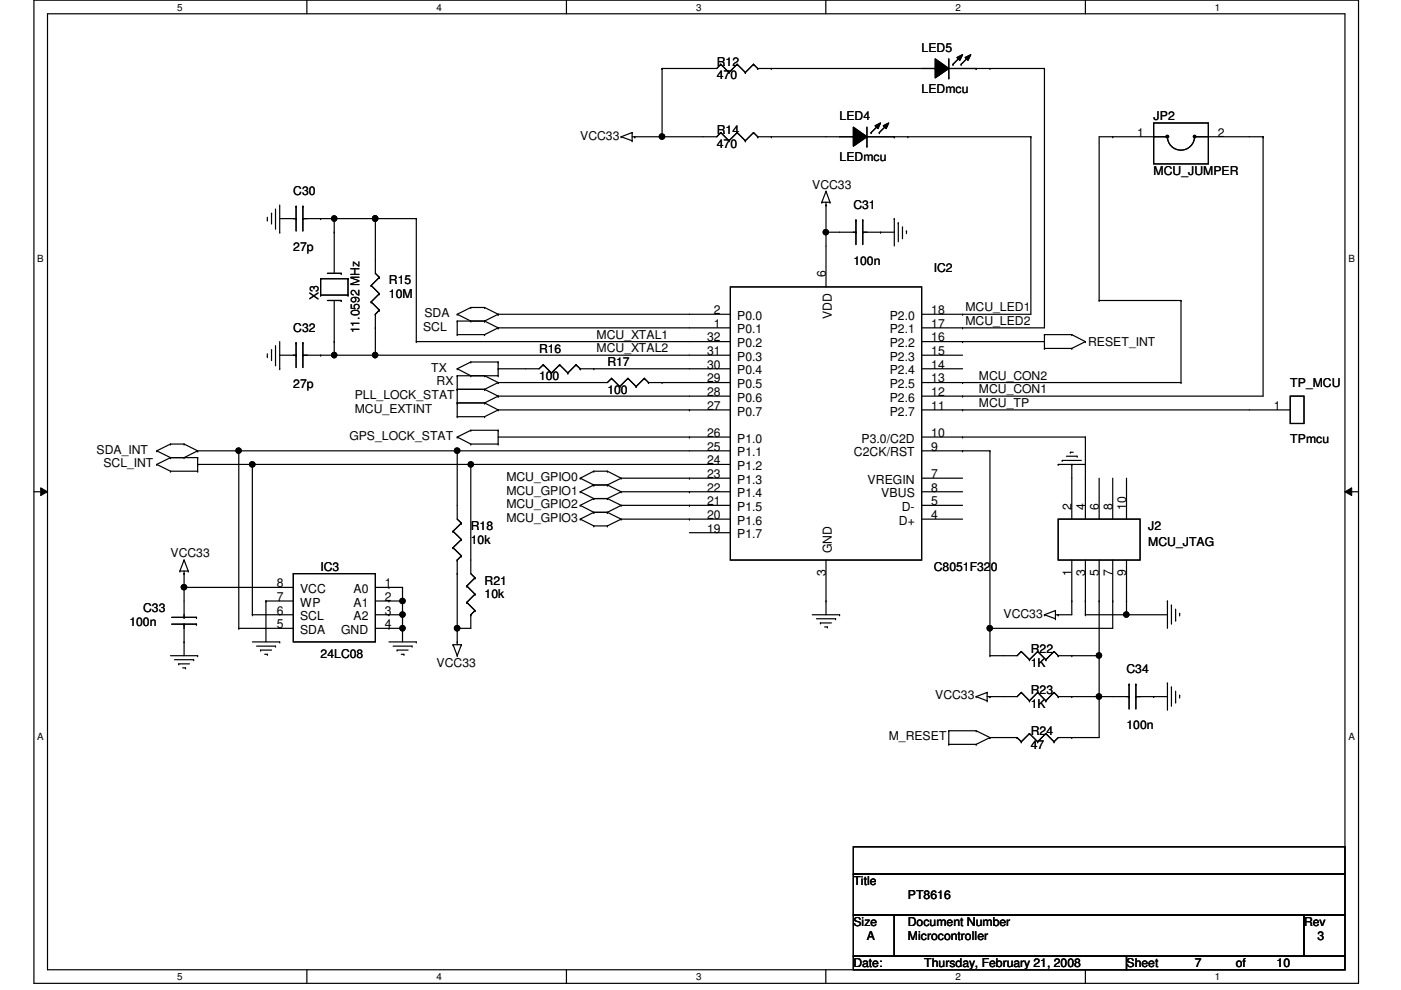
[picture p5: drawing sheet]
<svg xmlns="http://www.w3.org/2000/svg" width="297mm" height="210mm" viewBox="0 0 297 210" stroke-linecap="round" stroke-linejoin="round" font-family="sans-serif">
<path d="M7.2 0h280.8v208.5h-280.8zM10.1 2.9h275.1v202.7h-275.1z" fill="none" stroke="#000" stroke-width=".25"/>
<g fill="#fff">
<path d="M37.5 .3h1.2v2.4h-1.2z"/>
<path d="M37.5 205.9h1.2v2.3h-1.2z"/>
</g>
<path d="M65.1 0v2.9M65.1 205.6v2.9" fill="none" stroke="#000" stroke-width=".25"/>
<g fill="#fff">
<path d="M92.5 .3h1.2v2.4h-1.2z"/>
<path d="M92.5 205.9h1.2v2.3h-1.2z"/>
</g>
<path d="M120.1 0v2.9M120.1 205.6v2.9" fill="none" stroke="#000" stroke-width=".25"/>
<g fill="#fff">
<path d="M147.6 .3h1.1v2.4h-1.1z"/>
<path d="M147.6 205.9h1.1v2.3h-1.1z"/>
</g>
<path d="M175.1 0v2.9M175.1 205.6v2.9" fill="none" stroke="#000" stroke-width=".25"/>
<g fill="#fff">
<path d="M202.6 .3h1.1v2.4h-1.1z"/>
<path d="M202.6 205.9h1.1v2.3h-1.1z"/>
</g>
<path d="M230.1 0v2.9M230.1 205.6v2.9" fill="none" stroke="#000" stroke-width=".25"/>
<g fill="#fff">
<path d="M257.6 .3h1.1v2.4h-1.1z"/>
<path d="M257.6 205.9h1.1v2.3h-1.1z"/>
<path d="M7.9 53.6h1.4v2.3h-1.4z"/>
<path d="M285.9 53.6h1.3v2.3h-1.3z"/>
<path d="M7.9 154.9h1.4v2.4h-1.4z"/>
<path d="M285.9 154.9h1.3v2.4h-1.3z"/>
</g>
<g fill="none" stroke="#000" stroke-width=".25">
<path d="M140.4 14.5h.1M140.4 14.5v14.5M152.8 13.6h.1M152.8 13.6l-.8 .9h-11.6M152.8 13.6l1.8 1.8M154.6 15.4h.1M156.3 13.6h.1M156.3 13.6l-1.7 1.8M156.3 13.6l1.7 1.8M158 15.4h.1M159.8 13.6h.1M159.8 13.6l-1.8 1.8"/>
<path d="M159.8 13.6l.9 .9M160.7 14.5h.1M160.7 14.5h37.6M163.5 14.5h.1M198.3 12.5l2.9 2-2.9 2zM198.3 14.5h.1M201.2 16.5h.1M201.2 14.5h20.2M201.2 12.5v4M202.1 13.6h.1M202.9 12.2l1.2-.6-.6 1.2zM203.8 13.6h.1"/>
<path d="M203.8 11.9l-1.7 1.7M204.6 12.2l1.2-.6-.6 1.2zM205.5 11.9l-1.7 1.7M207 14.5h.1M209.9 14.5h.1M221.4 14.5h.1M221.4 14.5v55h-26M131.7 29h.1M131.7 29l2.3 .8M134 29.8h.1M134 28.1h.1M134 28.1v1.7"/>
<path d="M134 28.1l-2.3 .9M134.6 29h.1M140.4 29h.1M152.8 28.1h.1M152.8 28.1l-.8 .9h-18M152.8 28.1l1.8 1.7M154.6 29.8h.1M156.3 28.1h.1M156.3 28.1l-1.7 1.7M156.3 28.1l1.7 1.7M158 29.8h.1M159.8 28.1h.1"/>
<path d="M159.8 28.1l-1.8 1.7M159.8 28.1l.9 .9M160.7 29h.1M160.7 29h20.2M163.5 29h.1M180.9 27l2.9 2-2.9 2zM180.9 29h.1M183.8 31h.1M183.8 29h34.8M183.8 27v4M184.7 28.1h.1M185.5 26.7l1.2-.6-.6 1.2z"/>
<path d="M186.4 28.1h.1M186.4 26.4l-1.7 1.7M187.3 26.7l1.1-.6-.5 1.2zM188.2 26.4l-1.8 1.7M189.6 29h.1M192.5 29h.1M218.6 29h.1M218.6 29v37.6h-23.2M235.9 29h.1M244.6 26.1h11.6v8.7h-11.6zM244.6 29h.1M253.3 29a2.88 2.88 0 0 1-2.9 2.8 2.88 2.88 0 0 1-2.9-2.8h-14.5v34.7"/>
<path d="M253.3 29h.1M253.3 29h14.5M267.8 29h.1M267.8 29v55h-72.4M56.7 46.7h.1M56.7 46.1v.6M57.6 45.2h.1M57.6 45.2v2.3M58.4 48.4h.1M58.4 44.3v4.1M59.3 49.2h.1M59.3 46.4h3.5"/>
<path d="M59.3 43.5v5.7M62.8 46.4h.1M62.8 43.7h.1M62.8 43.7v5.3M64.2 43.7h.1M64.2 46.4h.1M64.2 46.4h24.1M64.2 43.7v5.3M68 46.4h.1M68 59.1h.1M68 59.1v3.5M68 59.1h5.8"/>
<path d="M69.4 58h2.9M70.9 46.4h.1M70.9 49.2h.1M70.9 46.4v11.6M72.3 58h.1M73.8 59.1h.1M73.8 59.1v3.5M79.6 46.4h.1M79.6 46.4v11.6l.8 .8M80.4 58.8h.1M80.4 58.8l-1.7 1.7M88.3 46.4h.1"/>
<path d="M88.3 46.4v26M174.2 42.9h.1M174.2 42.9h1.8M175.1 49.2h.1M175.1 43.5h.1M175.1 40.6h.1M175.1 49.2h6.4M175.1 42.9v17.9M175.1 40.6l-.9 2.3M175.1 40.6l.9 2.3M176 42.9h.1M181.5 49.2h.1"/>
<path d="M181.5 46.7h.1M181.5 46.7v5.2M182.9 46.7h.1M182.9 49.2h.1M182.9 49.2h6.7M182.9 46.7v5.2M186.7 49.2h.1M189.6 46.4h.1M189.6 46.4v5.8M190.5 47.2h.1M190.5 47.2v4.1M191.3 50.4h.1"/>
<path d="M191.3 48.1v2.3M192.2 49h.1M192.2 49v.5M56.7 75.6h.1M56.7 75v.6M57.6 74.2h.1M57.6 74.2v2.3M58.4 77.3h.1M58.4 73.3v4M59.3 78.2h.1M59.3 75.3h3.5M59.3 72.4v5.8"/>
<path d="M62.8 75.3h.1M62.8 72.7h.1M62.8 72.7v5.2M64.2 72.7h.1M64.2 75.3h.1M64.2 75.3h90.7M64.2 72.7v5.2M68 75.3h.1M68 62.6h.1M68 62.6h5.8M69.4 63.7h2.9M70.9 75.3h.1"/>
<path d="M70.9 72.4h.1M70.9 63.7v11.6M72.3 63.7h.1M73.8 62.6h.1M78.7 60.5h.1M78.7 64h.1M78.7 60.5l1.7 1.8M78.7 64l1.7 1.7M79.6 75.3h.1M79.6 69.5h.1M79.6 66.6h.1M79.6 66.6v8.7"/>
<path d="M80.4 62.3h.1M80.4 65.7h.1M80.4 62.3l-1.7 1.7M80.4 65.7l-.8 .9M88.3 72.4h.1M88.3 72.4h66.6M96.9 71h.1M96.9 68.1h.1M96.9 79.7h.1M96.9 66.6h.1M96.9 78.2h.1M96.9 68.1v2.9"/>
<path d="M96.9 79.7v8.6M96.9 71h5.8M96.9 68.1h5.8M96.9 79.7h8.7M96.9 66.6l2.9 1.5M96.9 78.2l2.9 1.5M99.8 68.1h.1M99.8 65.2h.1M99.8 79.7h.1M99.8 76.8h.1M99.8 65.2l-2.9 1.4M99.8 65.2h2.9"/>
<path d="M99.8 76.8l-2.9 1.4M99.8 76.8h5.8M102.7 71h.1M102.7 68.1h.1M102.7 79.7h.1M102.7 65.2h.1M102.7 68.1l2.9 1.4M102.7 79.7l2.9 1.4M102.7 65.2l2.9 1.4M105.6 66.6h.1M105.6 69.5h.1M105.6 78.2h.1"/>
<path d="M105.6 76.8h.1M105.6 79.7h.1M105.6 66.6h49.3M105.6 69.5h49.3M105.6 69.5l-2.9 1.5M105.6 76.8v2.9M105.6 66.6l-2.9 1.5M115.2 77.3h.1M115.2 77.3l-.9 .9h-8.7M115.2 77.3l1.7 1.8M116.9 79.1h.1M118.7 77.3h.1"/>
<path d="M118.7 77.3l-1.8 1.8M118.7 77.3l1.7 1.8M120.4 79.1h.1M122.1 77.3h.1M122.1 77.3l-1.7 1.8M122.1 77.3l.9 .9M123 78.2h.1M123 78.2h31.9M125.9 78.2h.1M154.9 60.8h40.5v57.9h-40.5zM195.4 72.4h26M195.4 75.3h8.7"/>
<path d="M195.4 78.2h8.7M204.1 72.4h.1M204.1 66.6h.1M204.1 69.5h.1M221.4 73.9h.1M221.4 71h.1M221.4 71v2.9M221.4 71h5.8M221.4 73.9h5.8M227.2 71h.1M227.2 73.9h.1M227.2 71l2.9 1.4"/>
<path d="M230.1 72.4h.1M230.1 72.4l-2.9 1.5M233 63.7h.1M233 63.7h17.4M250.4 63.7h.1M250.4 63.7v17.4M33.2 95.6h.1M33.2 98.5h.1M33.2 95.6l2.9 1.4M33.2 98.5l2.9 1.4M36.1 97h.1M36.1 94.1h.1"/>
<path d="M36.1 99.9h.1M36.1 99.9h5.8M36.1 94.1h2.9M36.1 97h5.8M36.1 94.1l-2.9 1.5M36.1 97l-2.9 1.5M39 97h.1M39 94.1h.1M39 94.1l2.9 1.5M41.9 95.6h.1M41.9 98.5h.1M41.9 97h.1"/>
<path d="M41.9 99.9h.1M41.9 95.6h113M41.9 98.5h113M41.9 95.6l-2.9 1.4M41.9 97v2.9M50.6 95.6h.1M50.6 95.6v37.6M53.5 98.5h.1M53.5 98.5v31.8M96.9 95.6h.1M96.9 82.5h.1M96.9 85.4h.1"/>
<path d="M96.9 92.7h.1M96.9 88.3h.1M96.9 95.6v14.5l.9 .8M96.9 82.5h5.8M96.9 85.4h5.8M96.9 92.7l2.9 1.4M96.9 88.3h5.8M99.8 98.5h.1M99.8 94.1h.1M99.8 91.2h.1M99.8 98.5v23.1l.9 .9M99.8 94.1h5.8"/>
<path d="M99.8 91.2l-2.9 1.5M99.8 91.2h5.8M102.7 82.5h.1M102.7 85.4h.1M102.7 88.3h.1M102.7 82.5l2.9 1.5M102.7 85.4l2.9 1.5M105.6 84h.1M105.6 81.1h.1M105.6 91.2h.1M105.6 94.1h.1M105.6 86.9h.1"/>
<path d="M105.6 84h49.3M105.6 86.9h49.3M105.6 92.7h49.3M105.6 81.1l-2.9 1.4M105.6 84l-2.9 1.4M105.6 91.2v2.9M105.6 86.9l-2.9 1.4M125.9 99.9h.1M125.9 99.9l-2.9 1.5M125.9 99.9h2.9M128.8 99.9h.1M128.8 99.9l2.9 1.5"/>
<path d="M129.7 80.2h.1M129.7 80.2l-.9 .9h-23.2M129.7 80.2l1.7 1.8M131.4 82h.1M133.1 80.2h.1M133.1 80.2l-1.7 1.8M133.1 80.2l1.8 1.8M134.9 82h.1M136.6 80.2h.1M136.6 80.2l-1.7 1.8M136.6 80.2l.9 .9M137.5 81.1h.1"/>
<path d="M137.5 81.1h17.4M140.4 81.1h.1M146.2 92.7h.1M146.2 86.9h.1M195.4 95.6h14.5M195.4 86.9h78.2M195.4 92.7h34.7M195.4 81.1h55M204.1 95.6h.1M204.1 86.9h.1M204.1 84h.1M204.1 92.7h.1"/>
<path d="M204.1 81.1h.1M209.9 95.6h.1M209.9 95.6v43.4M224.4 98.5h.1M224.4 98.5h5.7M225.2 97.6h.1M225.2 97.6h4.1M226.1 96.7h2.3M226.9 95.9h.1M226.9 95.9h.6M227.2 98.5h.1M227.2 98.5v11.6"/>
<path d="M228.4 96.7h.1M230.1 92.7h.1M230.1 92.7v17.4M250.4 81.1h.1M273.6 84h2.9v5.8h-2.9zM7.2 104.3h2.9M39 118.7h.1M39 118.7l-.9 2.4M39 118.7l.9 2.4M96.1 112.6h.1M96.1 116.1h.1M96.1 112.6l1.7 1.8"/>
<path d="M96.1 116.1l1.7 1.8M96.9 118.7h.1M96.9 118.7v18M97.8 110.9h.1M97.8 114.4h.1M97.8 117.9h.1M97.8 110.9l-1.7 1.7M97.8 114.4l-1.7 1.7M97.8 117.9l-.9 .8M123 101.4h.1M123 104.3h.1M123 107.1h.1"/>
<path d="M123 110.1h.1M123 101.4l2.9 1.4M123 104.3l2.9 1.4M123 107.1l2.9 1.5M123 110.1l2.9 1.4M125.9 102.8h.1M125.9 105.7h.1M125.9 108.6h.1M125.9 111.5h.1M125.9 102.8h2.9M125.9 105.7h2.9M125.9 102.8l-2.9 1.5"/>
<path d="M125.9 108.6h2.9M125.9 105.7l-2.9 1.4M125.9 111.5h2.9M125.9 108.6l-2.9 1.5M128.8 102.8h.1M128.8 105.7h.1M128.8 108.6h.1M128.8 111.5h.1M128.8 102.8l2.9 1.5M128.8 105.7l2.9 1.4M128.8 108.6l2.9 1.5M131.7 101.4h.1"/>
<path d="M131.7 104.3h.1M131.7 107.1h.1M131.7 110.1h.1M131.7 104.3h23.2M131.7 101.4h23.2M131.7 107.1h23.2M131.7 110.1h23.2M131.7 101.4l-2.9 1.4M131.7 104.3l-2.9 1.4M131.7 107.1l-2.9 1.5M131.7 110.1l-2.9 1.4M146.2 101.4h.1"/>
<path d="M146.2 104.3h.1M146.2 107.1h.1M146.2 110.1h.1M146.2 112.9h8.7M175.1 118.7v11.6M195.4 104.3h8.7M195.4 101.4h8.7M195.4 107.1h8.7M195.4 110.1h8.7M224.4 110.1h17.3v8.6h-17.3zM227.2 118.7v11.6h-3.4M230.1 118.7v11.6"/>
<path d="M233 101.4v8.7M233 118.7v37.7h-8.6l-.9 .9M235.9 101.4v8.7M235.9 118.7v14.5h-26M238.8 101.4v8.7M238.8 118.7v11.6M285.2 104.3h2.8M36.1 139h5.8M36.4 132.3h5.3M36.4 130.9h5.3M37 139.9h4.1M38.1 121.1h.1"/>
<path d="M38.1 121.1h1.8M39 124.5h.1M39 121.6h.1M39 136.1h.1M39 130.9h.1M39 132.3h.1M39 121.1v9.8M39 132.3v6.7M39 124.5h23.2M39.9 121.1h.1M41.1 139.9h.1M41.7 132.3h.1"/>
<path d="M41.7 130.9h.1M41.9 139h.1M50.6 133.2h.1M50.6 133.2h11.6M53.5 130.3h.1M53.5 130.3h8.7M53.5 136.1h5.8M54.4 137h4M55.2 137.8h.1M55.2 137.8h2.4M56.1 138.7h.6M56.4 127.4h.1"/>
<path d="M56.4 127.4h5.8M56.4 127.4v8.7M56.7 138.7h.1M58.4 137h.1M59.3 136.1h.1M62.2 121.6h17.4v14.5h-17.4zM79.6 133.2h5.7M79.6 130.3h5.7M79.6 127.4h5.7M79.6 124.5h5.7M82.5 124.5h.1M82.5 130.3h.1"/>
<path d="M82.5 127.4h.1M82.5 133.2h.1M82.5 136.1h5.8M83.4 137h4M84.2 137.8h.1M84.2 137.8h2.3M85.1 138.7h.5M85.3 124.5h.1M85.3 133.2h.1M85.3 127.4h.1M85.3 130.3h.1M85.3 124.5v11.6"/>
<path d="M85.6 138.7h.1M87.4 137h.1M88.3 136.1h.1M96.1 136.7h.1M96.1 136.7h1.7M96.1 136.7l.8 2.3M96.9 121.6h.1M96.9 133.2h.1M96.9 136.1h.1M96.9 139h.1M97.8 136.7h.1M97.8 136.7l-.9 2.3"/>
<path d="M99 124.2h.1M99 127.7h.1M99 124.2l1.7 1.8M99 127.7l1.7 1.8M99.8 130.3h.1M99.8 130.3v2.9h-2.9M100.7 122.5h.1M100.7 126h.1M100.7 129.5h.1M100.7 122.5l-1.7 1.7M100.7 126l-1.7 1.7M100.7 129.5l-.9 .8"/>
<path d="M172.2 130.3h5.8M173.1 131.2h4.1M173.9 132.1h.1M173.9 132.1h2.4M174.8 132.9h.6M175.1 127.4h.1M175.4 132.9h.1M177.2 131.2h.1M178 130.3h.1M209.9 133.2h.1M209.9 139h.1M216.5 138.1h.1"/>
<path d="M216.5 138.1l-.9 .9h-5.7M216.5 138.1l1.8 1.8M218.3 139.9h.1M220 138.1h.1M220 138.1l-1.7 1.8M220 138.1l1.7 1.8M221.4 130.3h.1M221.4 130.3l2.4 .9M221.7 139.9h.1M223.5 138.1h.1M223.5 138.1l-1.8 1.8M223.5 138.1l.9 .9"/>
<path d="M223.8 131.2h.1M223.8 129.5h.1M223.8 129.5v1.7M223.8 129.5l-2.4 .8M224.4 130.3h.1M224.4 139h.1M224.4 139h8.6M227.2 127.4h.1M227.2 139h.1M230.1 127.4h.1M230.1 130.3h.1M230.1 130.3h17.4"/>
<path d="M233 139h.1M233 127.4h.1M235.9 127.4h.1M238.8 130.3h.1M238.8 127.4h.1M247.5 127.4h.1M247.5 127.4v5.8M248.4 128.3h.1M248.4 128.3v4M249.3 131.5h.1M249.3 129.2v2.3M250.1 130h.1"/>
<path d="M250.1 130v.6M37.9 140.8h.1M37.9 140.8h2.3M38.7 141.6h.6M39.3 141.6h.1M201.2 157.8h.1M201.2 154.9h.1M201.2 157.8h5.8M201.2 154.9v2.9M201.2 154.9h5.8M207 157.8h.1M207 154.9h.1"/>
<path d="M207 147.7h.1M207 154.9l2.9 1.5M207 147.7l2.3 .9M209.3 148.6h.1M209.3 146.8h.1M209.3 146.8v1.8M209.3 146.8l-2.3 .9M209.9 147.7h.1M209.9 156.4h.1M209.9 156.4h5.7M209.9 156.4l-2.9 1.4M215.6 156.4h.1"/>
<path d="M215.6 156.4l.9 .9M216.5 157.3h.1M216.5 146.8h.1M216.5 146.8l-.9 .9h-6.3M216.5 146.8l1.8 1.8M218.3 155.5h.1M218.3 148.6h.1M218.3 155.5l1.7 1.8M218.3 155.5l-1.8 1.8M220 157.3h.1M220 146.8h.1M220 146.8l-1.7 1.8"/>
<path d="M220 146.8l1.7 1.8M221.7 155.5h.1M221.7 148.6h.1M221.7 155.5l1.8 1.8M221.7 155.5l-1.7 1.8M223.5 157.3h.1M223.5 146.8h.1M223.5 146.8l-1.8 1.8M223.5 146.8l.9 .9M224.4 147.7h.1M224.4 147.7h15M227.2 156.4h.1"/>
<path d="M227.2 147.7h.1M233 147.7h.1M239.4 147.7h.1M239.4 145.1h.1M239.4 145.1v5.2M240.8 145.1h.1M240.8 147.7h.1M240.8 147.7h6.7M240.8 145.1v5.2M244.6 147.7h.1M247.5 144.8h.1M247.5 144.8v5.8"/>
<path d="M248.4 145.7h.1M248.4 145.7v4M249.3 148.8h.1M249.3 146.6v2.2M250.1 147.4h.1M250.1 147.4v.6M180.9 179.5h104.3v5.8h-104.3zM180.9 185.3h104.3v8.7h-104.3zM180.9 194h8.7v8.7h-8.7zM189.6 194h86.9v8.7h-86.9zM276.5 194h8.7v8.7h-8.7zM180.9 202.7h57.9v2.9h-57.9z"/>
<path d="M238.8 202.7h46.4v2.9h-46.4z"/>
<circle cx="140.4" cy="29" r=".56"/>
<circle cx="247.5" cy="29" r=".27"/>
<circle cx="253.3" cy="29" r=".26"/>
<circle cx="70.8" cy="46.3" r=".56"/>
<circle cx="79.5" cy="46.3" r=".56"/>
<circle cx="175.1" cy="49.2" r=".56"/>
<circle cx="70.8" cy="75.3" r=".56"/>
<circle cx="79.5" cy="75.3" r=".56"/>
<circle cx="50.6" cy="95.5" r=".56"/>
<circle cx="53.5" cy="98.5" r=".56"/>
<circle cx="96.9" cy="95.6" r=".56"/>
<circle cx="99.8" cy="98.5" r=".56"/>
<circle cx="39" cy="124.5" r=".56"/>
<circle cx="85.3" cy="133.2" r=".56"/>
<circle cx="85.3" cy="130.3" r=".56"/>
<circle cx="85.3" cy="127.4" r=".56"/>
<circle cx="96.9" cy="133.2" r=".57"/>
<circle cx="209.8" cy="133.2" r=".56"/>
<circle cx="233" cy="139" r=".56"/>
<circle cx="238.8" cy="130.3" r=".56"/>
<circle cx="233" cy="147.7" r=".56"/>
</g>
<g fill="#000">
<path d="M8.6 103.4l1.5 .9-1.5 .8zM285.2 104.3l1.4-.9v1.7z"/>
<path d="M198.3 12.5l2.9 2-2.9 2z" fill-rule="evenodd"/>
<path d="M198.3 12.5l2.9 2-2.9 2z" fill-rule="evenodd"/>
<path d="M202.9 12.2l1.2-.6-.6 1.2z" fill-rule="evenodd"/>
<path d="M202.9 12.2l1.2-.6-.6 1.2z" fill-rule="evenodd"/>
<path d="M204.6 12.2l1.2-.6-.6 1.2z" fill-rule="evenodd"/>
<path d="M204.6 12.2l1.2-.6-.6 1.2z" fill-rule="evenodd"/>
<path d="M180.9 27l2.9 2-2.9 2z" fill-rule="evenodd"/>
<path d="M180.9 27l2.9 2-2.9 2z" fill-rule="evenodd"/>
<path d="M185.5 26.7l1.2-.6-.6 1.2z" fill-rule="evenodd"/>
<path d="M185.5 26.7l1.2-.6-.6 1.2z" fill-rule="evenodd"/>
<path d="M187.3 26.7l1.1-.6-.5 1.2z" fill-rule="evenodd"/>
<path d="M187.3 26.7l1.1-.6-.5 1.2z" fill-rule="evenodd"/>
<circle cx="140.4" cy="29" r=".56"/>
<circle cx="247.5" cy="29" r=".27"/>
<circle cx="253.3" cy="29" r=".26"/>
<circle cx="70.8" cy="46.3" r=".56"/>
<circle cx="79.5" cy="46.3" r=".56"/>
<circle cx="175.1" cy="49.2" r=".56"/>
<circle cx="70.8" cy="75.3" r=".56"/>
<circle cx="79.5" cy="75.3" r=".56"/>
<circle cx="50.6" cy="95.5" r=".56"/>
<circle cx="53.5" cy="98.5" r=".56"/>
<circle cx="96.9" cy="95.6" r=".56"/>
<circle cx="99.8" cy="98.5" r=".56"/>
<circle cx="39" cy="124.5" r=".56"/>
<circle cx="85.3" cy="133.2" r=".56"/>
<circle cx="85.3" cy="130.3" r=".56"/>
<circle cx="85.3" cy="127.4" r=".56"/>
<circle cx="96.9" cy="133.2" r=".57"/>
<circle cx="209.8" cy="133.2" r=".56"/>
<circle cx="233" cy="139" r=".56"/>
<circle cx="238.8" cy="130.3" r=".56"/>
<circle cx="233" cy="147.7" r=".56"/>
</g>
<path d="M8.6 103.4l1.5 .9-1.5 .8zM285.2 104.3l1.4-.9v1.7z" fill="none" stroke="#000" stroke-width=".21"/>
<g font-size="2.6">
<text x="195.4" y="11">LED5</text>
<text x="152" y="13.9">R12</text>
<text x="152" y="16.8">470</text>
<text x="195.4" y="19.7">LEDmcu</text>
<text x="123" y="29.6">VCC33</text>
<text x="152" y="28.4">R14</text>
<text x="178" y="25.5">LED4</text>
<text x="241.1" y="29">1</text>
<text x="244.6" y="25.5">JP2</text>
<text x="258.2" y="29">2</text>
<text x="152" y="31.3">470</text>
<text x="178" y="34.2">LEDmcu</text>
<text x="62.2" y="41.4">C30</text>
<text x="172.2" y="40">VCC33</text>
<text x="244.6" y="37.1">MCU_JUMPER</text>
<text x="180.9" y="44.3">C31</text>
<text x="62.2" y="53.3">27p</text>
<text x="175.1" y="58.8" transform="rotate(-90 175.1 58.8)">6</text>
<text x="180.9" y="56.2">100n</text>
<text x="198" y="57.7">IC2</text>
<text x="67.5" y="63.7" transform="rotate(-90 67.5 63.7)">X3</text>
<text x="82.5" y="60.3">R15</text>
<text x="82.5" y="63.2">10M</text>
<text x="62.2" y="70.4">C32</text>
<text x="76.2" y="70.7" transform="rotate(-90 76.2 70.7)">11.0592 MHz</text>
<text x="89.7" y="70.1">SCL</text>
<text x="90" y="67.2">SDA</text>
<text x="126.5" y="71.8">MCU_XTAL1</text>
<text x="151.4" y="66.6">2</text>
<text x="151.4" y="69.5">1</text>
<text x="156.3" y="67.8">P0.0</text>
<text x="156.3" y="70.7">P0.1</text>
<text x="176.4" y="67.7" transform="rotate(-90 176.4 67.7)">VDD</text>
<text x="188.6" y="70.7">P2.1</text>
<text x="188.6" y="67.8">P2.0</text>
<text x="197.4" y="69.5">17</text>
<text x="197.4" y="66.6">18</text>
<text x="204.7" y="66">MCU_LED1</text>
<text x="204.7" y="68.9">MCU_LED2</text>
<text x="114.3" y="74.8">R16</text>
<text x="126.5" y="74.7">MCU_XTAL2</text>
<text x="128.8" y="77.6">R17</text>
<text x="149.9" y="72.4">32</text>
<text x="149.9" y="75.3">31</text>
<text x="156.3" y="73.6">P0.2</text>
<text x="156.3" y="76.5">P0.3</text>
<text x="188.6" y="73.6">P2.2</text>
<text x="188.6" y="76.5">P2.3</text>
<text x="197.4" y="72.4">16</text>
<text x="197.4" y="75.3">15</text>
<text x="230.7" y="73.3">RESET_INT</text>
<text x="62.2" y="82.3">27p</text>
<text x="91.4" y="78.8">TX</text>
<text x="92.6" y="81.7">RX</text>
<text x="114.3" y="80.5">100</text>
<text x="128.8" y="83.4">100</text>
<text x="149.9" y="78.1">30</text>
<text x="149.9" y="81.1">29</text>
<text x="149.9" y="83.9">28</text>
<text x="156.3" y="79.4">P0.4</text>
<text x="156.3" y="82.3">P0.5</text>
<text x="188.6" y="79.4">P2.4</text>
<text x="188.6" y="82.3">P2.5</text>
<text x="197.4" y="78.1">14</text>
<text x="197.4" y="81.1">13</text>
<text x="197.4" y="83.9">12</text>
<text x="207.6" y="83.4">MCU_CON1</text>
<text x="207.6" y="80.5">MCU_CON2</text>
<text x="273.6" y="82">TP_MCU</text>
<text x="75.2" y="84.6">PLL_LOCK_STAT</text>
<text x="75.2" y="87.5">MCU_EXTINT</text>
<text x="149.9" y="86.9">27</text>
<text x="156.3" y="85.2">P0.6</text>
<text x="156.3" y="88.1">P0.7</text>
<text x="188.6" y="85.2">P2.6</text>
<text x="188.6" y="88.1">P2.7</text>
<text x="197.4" y="86.9">11</text>
<text x="207.6" y="86.3">MCU_TP</text>
<text x="270.1" y="86.9">1</text>
<text x="74.1" y="93.3">GPS_LOCK_STAT</text>
<text x="149.9" y="92.6">26</text>
<text x="149.9" y="95.5">25</text>
<text x="156.3" y="93.9">P1.0</text>
<text x="182.7" y="93.9">P3.0/C2D</text>
<text x="197.4" y="92.6">10</text>
<text x="197.4" y="95.5">9</text>
<text x="273.6" y="93.9">TPmcu</text>
<text x="20.5" y="96.2">SDA_INT</text>
<text x="21.9" y="99.1">SCL_INT</text>
<text x="107.4" y="102">MCU_GPIO0</text>
<text x="149.9" y="98.4">24</text>
<text x="149.9" y="101.3">23</text>
<text x="156.3" y="96.8">P1.1</text>
<text x="156.3" y="99.7">P1.2</text>
<text x="181" y="96.8">C2CK/RST</text>
<text x="197.4" y="101.3">7</text>
<text x="107.4" y="104.9">MCU_GPIO1</text>
<text x="107.4" y="107.7">MCU_GPIO2</text>
<text x="149.9" y="104.2">22</text>
<text x="149.9" y="107.1">21</text>
<text x="156.3" y="102.6">P1.3</text>
<text x="156.3" y="105.5">P1.4</text>
<text x="183.9" y="102.6">VREGIN</text>
<text x="186.9" y="105.5">VBUS</text>
<text x="197.4" y="107.1">5</text>
<text x="197.4" y="104.2">8</text>
<text x="99.8" y="112.4">R18</text>
<text x="107.4" y="110.7">MCU_GPIO3</text>
<text x="149.9" y="110">20</text>
<text x="149.9" y="112.9">19</text>
<text x="156.3" y="108.3">P1.5</text>
<text x="156.3" y="111.3">P1.6</text>
<text x="190.5" y="111.3">D+</text>
<text x="191.2" y="108.3">D-</text>
<text x="197.4" y="110">4</text>
<text x="227.2" y="108" transform="rotate(-90 227.2 108)">2</text>
<text x="230.1" y="108" transform="rotate(-90 230.1 108)">4</text>
<text x="233" y="108" transform="rotate(-90 233 108)">6</text>
<text x="235.9" y="108" transform="rotate(-90 235.9 108)">8</text>
<text x="238.8" y="108" transform="rotate(-90 238.8 108)">10</text>
<text x="243.5" y="112.4">J2</text>
<text x="36.1" y="118.2">VCC33</text>
<text x="99.8" y="115.3">10k</text>
<text x="156.3" y="114.1">P1.7</text>
<text x="176.4" y="117.3" transform="rotate(-90 176.4 117.3)">GND</text>
<text x="243.5" y="115.9">MCU_JTAG</text>
<text x="58.7" y="124.5">8</text>
<text x="63.6" y="125.7">VCC</text>
<text x="68" y="121.1">IC3</text>
<text x="75" y="125.7">A0</text>
<text x="81.6" y="124.5">1</text>
<text x="102.7" y="124">R21</text>
<text x="175.1" y="122.2" transform="rotate(-90 175.1 122.2)">3</text>
<text x="198" y="121.1">C8051F320</text>
<text x="227.2" y="122.2" transform="rotate(-90 227.2 122.2)">1</text>
<text x="230.1" y="122.2" transform="rotate(-90 230.1 122.2)">3</text>
<text x="233" y="122.2" transform="rotate(-90 233 122.2)">5</text>
<text x="235.9" y="122.2" transform="rotate(-90 235.9 122.2)">7</text>
<text x="238.8" y="122.2" transform="rotate(-90 238.8 122.2)">9</text>
<text x="30.3" y="129.8">C33</text>
<text x="58.7" y="127.4">7</text>
<text x="58.7" y="130.3">6</text>
<text x="63.6" y="128.6">WP</text>
<text x="63.6" y="131.5">SCL</text>
<text x="75" y="128.6">A1</text>
<text x="75" y="131.5">A2</text>
<text x="81.6" y="127.4">2</text>
<text x="81.6" y="130.3">3</text>
<text x="102.7" y="126.9">10k</text>
<text x="212.8" y="130.9">VCC33</text>
<text x="27.4" y="132.7">100n</text>
<text x="58.7" y="133.2">5</text>
<text x="63.6" y="134.4">SDA</text>
<text x="72.3" y="134.4">GND</text>
<text x="81.6" y="133.2">4</text>
<text x="68" y="139.6">24LC08</text>
<text x="92.6" y="141.4">VCC33</text>
<text x="218.6" y="138.4">R22</text>
<text x="218.6" y="141.4">1K</text>
<text x="238.8" y="142.8">C34</text>
<text x="198.3" y="148.3">VCC33</text>
<text x="218.6" y="147.2">R23</text>
<text x="218.6" y="155.8">R24</text>
<text x="218.6" y="150">1K</text>
<text x="238.8" y="154.6">100n</text>
<text x="188.4" y="157">M_RESET</text>
<text x="218.6" y="158.7">47</text>
<text x="180.9" y="187.7">Title</text>
<text x="192.5" y="190.6">PT8616</text>
<text x="180.9" y="196.3">Size</text>
<text x="192.5" y="196.3">Document Number</text>
<text x="276.5" y="196.3">Rev</text>
<text x="183.8" y="199.3">A</text>
<text x="192.5" y="199.3">Microcontroller</text>
<text x="279.4" y="199.3">3</text>
<text x="180.9" y="205.1">Date:</text>
<text x="196" y="205.1">Thursday, February 21, 2008</text>
<text x="238.8" y="205.1">Sheet</text>
<text x="253.3" y="205.1">7</text>
<text x="262" y="205.1">of</text>
<text x="270.7" y="205.1">10</text>
</g>
<g font-size="2.1">
<text x="37.5" y="2.2">5</text>
<text x="92.5" y="2.2">4</text>
<text x="147.6" y="2.2">3</text>
<text x="202.6" y="2.2">2</text>
<text x="257.6" y="2.2">1</text>
<text x="7.9" y="55.5">B</text>
<text x="285.9" y="55.5">B</text>
<text x="7.9" y="156.8">A</text>
<text x="285.9" y="156.8">A</text>
<text x="37.5" y="207.8">5</text>
<text x="92.5" y="207.8">4</text>
<text x="147.6" y="207.8">3</text>
<text x="202.6" y="207.8">2</text>
<text x="257.6" y="207.8">1</text>
</g>
</svg>
